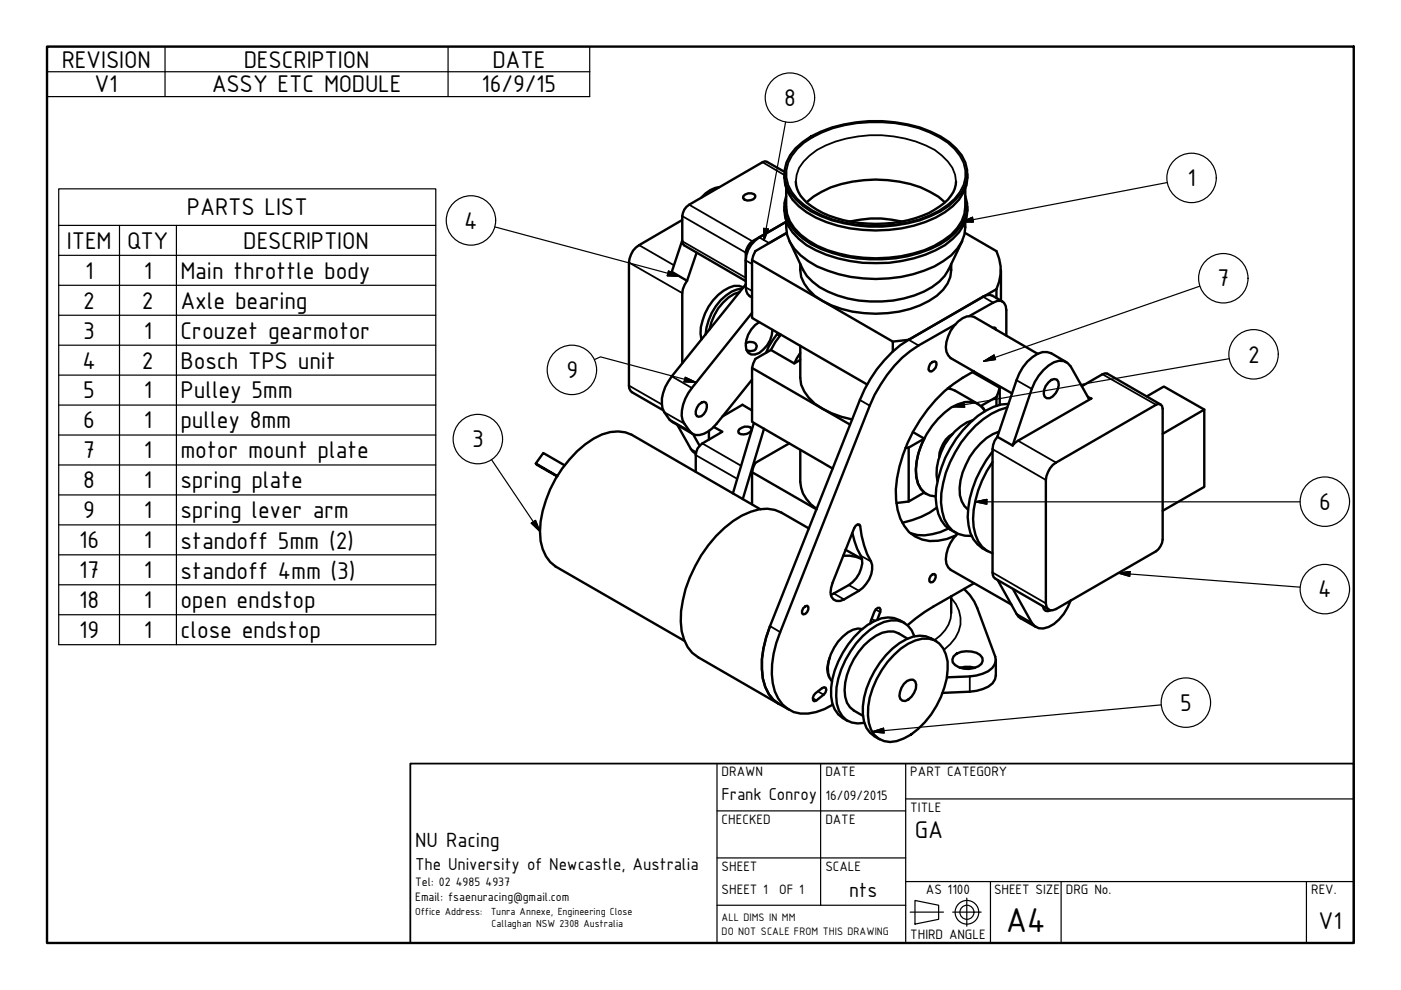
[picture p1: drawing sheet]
<svg xmlns="http://www.w3.org/2000/svg" width="297mm" height="210mm" viewBox="0 0 297 210" stroke-linecap="round" stroke-linejoin="round" font-family="sans-serif">
<!-- layer: Visible (ISO) -->
<g fill="none" stroke="#000" stroke-width=".51">
<path d="M161.7 34.4l-15.6 9a3.1 3.1 0 0 0-1.4 2.4v5.4M144.7 46.6l-9.2 5.4a4.4 4.4 0 0 0-2.2 3.7v26.1l.1 .5 .6 .9M147.7 53.6l-2 5.9-.9 1.8-.1 .8v14.9M157.6 41.6a1.72 1.72 0 0 1 2.5-.1 1.33 1.33 0 0 1-1.7 1l-.5-.2-.4-.3zM158.1 53.6v5.3M159.4 55.2v12.2l24.4 14.1M159.4 55.2l29.9 17.2v2.1M166.7 47l-7.2 4.2M166.8 49.4l-6.7 3.8-.7 2M169.7 57.2a8 8 0 0 0 4.7 6.6 24.8 24.8 0 0 0 22.6 0 8.2 8.2 0 0 0 4.7-6.6M170.2 57.2a12 12 0 0 0 7.3 5.4 25.1 25.1 0 0 0 20.1-1.7l1.5-1.2 1.2-1.2 .8-1.3M171 42.9a19.6 19.6 0 0 1 12.2-4.7 25.3 25.3 0 0 1 15.7 3.5l1.4 1.2"/>
<path d="M180.2 47a22.9 22.9 0 0 1 10.9 0M204.6 49.4l6.7 3.8a9.3 9.3 0 0 1 0 8.1M212.2 57.2v6.5M156.8 61.9a8.4 8.4 0 0 0-5.4 4.9l-.6 1.6-.4 1.4M157.4 61.2a8.9 8.9 0 0 0-6.5 5.2l-1.1 3-.2 1.5M157.6 60.9a3.8 3.8 0 0 0-4.2 .7 11.5 11.5 0 0 0-4.9 9.2l.2 1.2M158.1 72.7a1.54 1.54 0 0 1 2.4 .7l-.2 .5a1.46 1.46 0 0 1-2 .4M158.1 60.3l-15.7 19.5M159.4 66.3l-12.7 16M161 68.3a5.7 5.7 0 0 0-2.8 5.8 1.71 1.71 0 0 0 2.8 .7 6.2 6.2 0 0 0 2.8-4.9M163.4 74.2l-3.3 1.9-.7 1.9M163.4 74.2l5 2.9 1.3-.8"/>
<path d="M165.5 71l-1.1 1.5-1 1.7M169.7 74.8l-1.3 2.3M206.2 78.9l5.8 3.3v3.6M211.3 61.3l-18.6 10.7-3.4 .4M211.3 61.3v1.9M220 75l-13.4-7.8a3.1 3.1 0 0 0-3.5 1 7.5 7.5 0 0 0-2.4 6.4l.8 1.3 13.1 7.5M221.2 78.5a4.8 4.8 0 0 1 4.4-1.9l.8 .4 .6 .7 3.8 6.7 .2 .2 .4-.1-15.6 8.9-1.1 1.1 4.1-12 .6-1.5 .8-1.3zM222.9 74.9a3.6 3.6 0 0 0-4 .8 10 10 0 0 0-3.4 4.9l-4 12-.6 .8-.3 .9-.2 .9v26.2l.3 1 .4 .3M234.8 79.2h-.5l-.6 .1-4.3 2.6M113.6 98.3l1.6-2.3 4.5 2.7M140.8 87.4l1.1 1.5 .7 .6M143.6 90.1l2.9 5.1 .9 .9"/>
<path d="M146.9 92l1.4 2.5M148.1 85.8l1.1-.6 .5 .2a2.18 2.18 0 0 1-1.6 3l-.3-.2a1.95 1.95 0 0 1 .3-2.4zM150.3 91.3v1.9M151.3 90.5l1.9 1-4.3 2.5a3 3 0 0 0-1.4 2.5v3.5M156.7 91a2.22 2.22 0 0 1 2.4-.4l.2 .3v.4a2.06 2.06 0 0 1-2.7 .5l-.1-.4zM159.4 80.5l-7.4 9.3a5.6 5.6 0 0 1-4.6 2.4l-.7-.3-.5-.6-1.1-1.5M159.4 87l-2-1.2-4.2 2.5M167.3 94l-7.2 4.1-.7 2M169.7 80.1a8 8 0 0 0 4.7 6.5l1.9 1 2.1 .8 2.3 .5M180.2 90l-20.8-12v11.4l17.1 9.9M192.7 94.9l-.7 .1M193.5 91.6l2.5 1.4"/>
<path d="M196 93a12.9 12.9 0 0 0-1.4 9.5l.6 1.1 .8 .8-3.3 1.9v-11.4M196 93l-3.3 1.9M200.9 82.3l1.6 .5 5 2.9M201.4 82l-.2 .4M202 92a6.1 6.1 0 0 0-2.9 4.9M206.2 89.1a11.8 11.8 0 0 0-7.3 8.5l-.3 1.6v1.5l.2 1.3M210.4 98a21.2 21.2 0 0 0-4 13.8 6.3 6.3 0 0 0 4 5.5M210.4 95.7a23.5 23.5 0 0 0-5.2 13.9 7.7 7.7 0 0 0 3.1 6.6l1.1 .7M211.3 84.2l-3.3 1.9 .5 .4 .4 .7a4.1 4.1 0 0 0-5.8-1.5 14.7 14.7 0 0 0-6.6 6.3 15.4 15.4 0 0 0-2.3 9.1 4.4 4.4 0 0 0 4.2 4.2M211.3 84.2v1.8M211.8 91.5a13.3 13.3 0 0 0-7.7 8.7 8.2 8.2 0 0 0 .4 7.1l.7 .7M212 82.2l-.7 2"/>
<path d="M213.6 86.4a17.5 17.5 0 0 0-9.8 7.4 22.1 22.1 0 0 0-4.3 12.8 7.8 7.8 0 0 0 2.4 5.9l1.2 .7 1.4 .4h1.5M213.8 85.6a11.6 11.6 0 0 0-8.1 4 23.5 23.5 0 0 0-7.3 15.8 9 9 0 0 0 2 6.1l2.2 1.4M222.2 81.1l.7-.5 .6-.2 .6 .1a2.3 2.3 0 0 1-.3 2.8l-.6 .7-.6 .4h-.7a1.7 1.7 0 0 1-.2-2.5zM223.2 98.6l21.9-12.8 .5-.2 .5 .2 .3 .3 .1 .5v27.8a3.5 3.5 0 0 1-1.4 2.5l-21.2 12.2-.7 .3a1.25 1.25 0 0 1-1.5-1.5v-26.1a5.5 5.5 0 0 1 1.5-3.2zM243.1 84l3.7-2 8.5 4.8M246.5 92l8.8-5.2v16.4l-8.8 5.1M118.2 100.9l-4.6-2.6 .2 .2 4.3 2.5M159.4 106.9v-6.8l13.7 7.9M161.2 108l-27.3-15.8a8.1 8.1 0 0 0-8 .8 25 25 0 0 0-11.4 19.7 8.7 8.7 0 0 0 3.3 7.4l27.3 15.8M169.7 102.2a7.1 7.1 0 0 0 3.5 5.7M171.5 112l-5.8-3.3a7.5 7.5 0 0 0-6.5-.2 23 23 0 0 0-11.8 11.6 23.3 23.3 0 0 0-2.9 13.7 7.7 7.7 0 0 0 3.5 5.6l17.2 9.9a8.1 8.1 0 0 1-3.7-7.4 22 22 0 0 1 1.8-9.1M179.3 116.6l3.5 1.9-1.3-.4-1.3-.3h-1.4"/>
<path d="M180.7 113l1 3.4 .8 1.4M192.7 106.3l-2.6 .4M195.9 104.4l.6 .3M198.6 107.7a17.8 17.8 0 0 1-7.3 3.1M203 113.2a7.3 7.3 0 0 0-2.3 6.3l.3 .8 .5 .5 12.9 7.4M175.9 139.5a4.9 4.9 0 0 0-.1 4M182.8 133.4a4.4 4.4 0 0 0-4.1 1.6 9.5 9.5 0 0 0-3.1 7.7l.3 1 .5 .8M189.5 138.8a10.9 10.9 0 0 1 6-3.4 4.3 4.3 0 0 1 5 3.3 13.1 13.1 0 0 1-1 9 17.4 17.4 0 0 1-7.9 8.9 4.8 4.8 0 0 1-7.4-3.3 15.6 15.6 0 0 1 2.7-11.2l1.3-1.7zM191.8 132.1a5.8 5.8 0 0 0-6.4-.4 18.4 18.4 0 0 0-9.2 15.9 5.8 5.8 0 0 0 3.6 5.3M192.4 135.4l-1.9-1.1a5 5 0 0 0-4.8 .5 14.7 14.7 0 0 0-6.6 11.5 4.6 4.6 0 0 0 1.9 4.4l2 1.1M193.9 134.9a4.6 4.6 0 0 0-6.4-3 17.9 17.9 0 0 0-10.1 13.9 7.4 7.4 0 0 0 2.1 6.9l1.1 .5 1.3 .2 1.4-.1M198.5 135.9a5.8 5.8 0 0 0-6.3-.4 18.4 18.4 0 0 0-9.3 16 5.6 5.6 0 0 0 3.6 5.3"/>
<path d="M202.2 139.2a4.3 4.3 0 0 1 4.8-.8l.8 .4 .5 .7v.6a2.85 2.85 0 0 1-2.9 1.7 3.9 3.9 0 0 1-3.4-1.4l-.1-.6zM204.4 124.9l1.2 1.2 1 1.4 4.4 11.7a2.73 2.73 0 0 1-1.5 3.1l-2.5 .9-6.2 .4M211.5 123l4 7.1 .4 .6 .5 .4M221.1 128.6l.2 .5 .4 .4 .5 .1 .6-.2M191.6 145l.7-.6 .7-.3h.6a1.95 1.95 0 0 1 .2 2.8 2.42 2.42 0 0 1-2.5 1.7l-.4-.4a3.5 3.5 0 0 1 .7-3.2zM203.5 141.6l1.1-.2 2.2 .2M211.1 143.2a3.3 3.3 0 0 1-2.7 2.9l-1.3 .4-1.5 .2-5.8 .2"/>
</g>
<!-- layer: Visible Narrow (ISO) -->
<g fill="none" stroke="#000" stroke-width=".38">
<path d="M161.7 34.4l4.6 2.7M168.7 38.5a6.9 6.9 0 0 1 2.9-5.5 19.3 19.3 0 0 1 10.3-4.1 26.4 26.4 0 0 1 16.3 2.9 10 10 0 0 1 4.3 5.3l.2 1.4M169 31.6a21.6 21.6 0 0 1 12.7-5.5 27.6 27.6 0 0 1 19.2 4.2 8.5 8.5 0 0 1 3.8 7.3 8.8 8.8 0 0 1-3.8 5.8 24.9 24.9 0 0 1-16.6 4.4 23 23 0 0 1-15.3-5.7 7.1 7.1 0 0 1 0-10.5zM133.3 55.7l11.4 6.4M135.5 52l7.4 4.2M144.7 45.8l13.4 7.8M144.7 51.2l13.4 7.7M146.1 43.4l13.4 7.8M158.1 55.2l1.3 .8M161 50.3l2.1 1.2M142.4 79.8l4.3 2.5M158.1 60.9l1.3 .8"/>
<path d="M164.7 70.9l.6 .3M192.7 72l2.1 1.3M208.4 62.9l2.2 1.3M233.7 79.3l11.4 6.5M133.3 81.8l7 4M140.8 87.4l4.3 2.4M141.9 88.9l4.3 2.4M146.5 95.2l1.1 .7M147.5 96.5l8.8 5M148.9 94l8.3 4.8M182.3 84.8l2.1 1.2M210.4 95.2l11.3 6.6"/>
<path d="M215.5 80.6l3.3 1.9M215.8 93.4l8.1 4.7M230.5 84l.9 .5M181.8 111.2l.6 .3M182.5 117.8l2.2 1.2M163.3 132.8l2.1 1.2M176.8 125.8l2.1 1.3M180 124.1l2.1 1.2M184.8 131.2l.7 .4M185.7 129.3l.9 .5M201.7 130a7 7 0 0 1-3.6 5.7M201.7 126.8a6.8 6.8 0 0 1-.2 9.8l-1.3 1.2"/>
<path d="M210.4 121.4l11.3 6.5M215.5 130.1l3.3 2M172.3 148.1l.8 .4M173.4 146.6l1.2 .7M205.6 143.4v3.3"/>
</g>
<g fill="none" stroke="#000" stroke-width=".51">
<path d="M152.5 39.7a6.1 6.1 0 0 0-3.8 2.2M161.7 34.4l.5-.2 .4 .1 3.7 2.1M166.3 36.9a7.9 7.9 0 0 0 3.1 6.8 23.5 23.5 0 0 0 13.5 5 28.5 28.5 0 0 0 17.4-3.7 9 9 0 0 0 4.8-8.1M166.7 39.9v3.9a8 8 0 0 0 3 6 22.7 22.7 0 0 0 13.3 4.8 29.1 29.1 0 0 0 15.1-2.5 11.4 11.4 0 0 0 6.4-6.7l.2-1.6v-3.9M168.7 31.5a21.9 21.9 0 0 1 12.8-5.6 28.3 28.3 0 0 1 19.7 4.2 8.4 8.4 0 0 1 3.8 7.5l-.3 1.6-.8 1.6a18 18 0 0 1-11.4 6.5 30.8 30.8 0 0 1-20.5-2.5 11.6 11.6 0 0 1-5.2-5.6 7.2 7.2 0 0 1 1.9-7.7zM168.7 38.5a6.5 6.5 0 0 0 3.4 5.3 24.4 24.4 0 0 0 15.4 3.6 20.6 20.6 0 0 0 13.5-5.1 5.7 5.7 0 0 0 1.7-3.8M144.7 51.2l.1 .5 .3 .3 13 7.6M144.7 51l-2.3 6.6 3.3 1.9M159.5 51.2a3.6 3.6 0 0 0-1.4 2.4M166.3 43.8a7.9 7.9 0 0 0 3.1 6.8 21.2 21.2 0 0 0 10.8 4.7 29.7 29.7 0 0 0 20.1-3.3 10.8 10.8 0 0 0 4.6-5.8l.2-2.4M166.7 41.6a7.3 7.3 0 0 0 2 7.6 21.9 21.9 0 0 0 12.9 5.6 30 30 0 0 0 17.7-3 11 11 0 0 0 5.7-7.1v-1.6l-.3-1.5M166.7 46.9a8 8 0 0 0 3 7.2 18.5 18.5 0 0 0 8.1 4 30.6 30.6 0 0 0 20.3-1.6 11.4 11.4 0 0 0 6.4-6.7l.2-2.9"/>
<path d="M166.7 47l-5.7 3.3a6 6 0 0 0-2.9 4.9v5.7a2.15 2.15 0 0 0 1.3 2.2M166.8 49.4l-3.7 2.1M167.4 51.1l2.8 6.1M169.7 56v1.2M201.7 56v1.2M204 51.1l-2.9 6.1M142.4 79.8a8.3 8.3 0 0 0-1.9 6.8l.3 .8M165 70.6a13.4 13.4 0 0 0-2.6 4.2M169.7 73.3v6.8M197.2 77.1l1-.5 .3 .2a1.7 1.7 0 0 1-1 2l-.4-.1-.3-.4zM202.6 68.8l-7.8 4.5a26.1 26.1 0 0 0-10.4 12.7l-19 48a18.6 18.6 0 0 0-1.1 12.6 6.7 6.7 0 0 0 8.7 4.4l1.8-.7 1.8-.9M205.6 67l5.9-3.2a1.63 1.63 0 0 1 1.9 2v5.4"/>
<path d="M206.5 78.7a31.4 31.4 0 0 0-16.6 25.1 12.5 12.5 0 0 0 2.8 9 8 8 0 0 0 8.1 1.5l1.9-.8M210.5 69.5l.6 .1v.3M212.5 63.9l-2.1-1.2-.5-.2-.7 .1-16.5 9.4a26.1 26.1 0 0 0-10.4 12.8l-19 48a18.4 18.4 0 0 0-1.1 12.8l.8 1.6 1 1.2 1.2 .9 2.1 1.2M222.9 74.9l3.2 1.9M234.8 79.2l11.3 6.6M134 83.2l6.6 3.8M142.6 89.5l4.2 2.5M146.7 82.3a8.2 8.2 0 0 0-2 6.8l.4 .7M147.4 96.1l.1 .1M159.8 89.7l-4.4 14.9M162 90.9l-4.5 14.9M169.7 95.4v6.8"/>
<path d="M211.5 92.6l3.2 1.9M181.4 111.5l.5-.3h.3a24.5 24.5 0 0 0 2.5 7.8 5.5 5.5 0 0 1-2.6 6.3l-3.2 1.8a1.76 1.76 0 0 1-1.9 .2 1.76 1.76 0 0 1-.9-1.7l.4-2.1zM182.5 117.8a4 4 0 0 1-.3 3.8l-.7 1a13.5 13.5 0 0 1-5.4 3.5M201.1 112a12.3 12.3 0 0 1-6.6 1.4l-1.4-.3M170.3 128.9l.8-.5a1.13 1.13 0 0 1 .2 1.2 1.13 1.13 0 0 1-1 .7l-.2-.3v-.5zM186 131.4l.7-2.1-.2-.4h-.4a5 5 0 0 0-1.6 3.3M197.3 122.1l.4-.3 .4-.1a1.08 1.08 0 0 1 .2 1.2 1.08 1.08 0 0 1-1 .6l-.3-.3v-.5zM201.7 126.4v3.6M206.5 123.7l-10.5 6.1-3.6 2.8M211.1 122.7l11.3 6.6M211.1 139.9v3.3M214.8 124.9l4 7.2a2.59 2.59 0 0 0 3.5 .8 9.4 9.4 0 0 0 4.7-5.6"/>
<path d="M216.4 131.1l3.2 1.8M172.9 147l1.9-1.3 .3 .1 .1 .5a4.1 4.1 0 0 1-2.5 2.4 1.07 1.07 0 0 1 .2-1.7z"/>
</g>
<!-- layer: Symbol (ISO) -->
<g fill="none" stroke="#000" stroke-width=".25">
<path d="M10 9.9h115v10.6h-115zM10 15.2h115M35 9.9v10.6M95 9.9v10.6M166.6 25.9l-4.6 25.1M247.5 38.7l-43.7 8.4M12.4 47.8v-7.8h80v7.8M12.4 47.8h80v6.3M12.4 47.8v88.9h80v-82.6M12.4 54.1h80M25.3 47.8v88.9M37.4 47.8v88.9"/>
<path d="M104.9 48.1l39.1 10.5M141.7 57.4l2.3 1.2-2.5-.1zM161.9 48.4l1 .1-.9 2.5zM203.8 47.1l2.4-1 .2 1zM12.4 60.5h80M12.4 66.8h80M12.4 73.2h80M12.4 79.5h80M126 76.2l1.3-.5 20.3 5.4M145.3 80l2.3 1.1-2.6-.2zM208.5 76.6l2.3-1.3 .3 .9zM254.4 60.7l-45.9 15.9"/>
<path d="M260.7 76l-58.8 10.3M12.4 85.9h80M12.4 92.2h80M12.4 98.6h80M104.2 97.4l10.3 15.3M201.9 86.3l2.4-1 .2 1zM12.4 104.9h80M12.4 111.3h80M12.4 117.6h80M112.6 110.9l.9-.6 1 2.4zM206.8 106.4l2.4-.5v1zM206.8 106.4h68.9"/>
<path d="M12.4 124h80M12.4 130.3h80M237.1 121.5l2.5-.3-.1 1zM237.1 121.5l38.6 3M184.9 155.2l2.4-.8 .2 1zM246.2 149.5l-61.3 5.7"/>
<circle cx="167.5" cy="20.7" r="5.2"/>
<circle cx="252.6" cy="37.7" r="5.2"/>
<circle cx="99.9" cy="46.7" r="5.2"/>
<circle cx="259.4" cy="59" r="5.2"/>
<circle cx="121.3" cy="78.4" r="5.2"/>
<circle cx="265.8" cy="75.1" r="5.2"/>
<circle cx="101.3" cy="93.1" r="5.2"/>
<circle cx="280.9" cy="106.4" r="5.2"/>
<circle cx="280.9" cy="124.9" r="5.2"/>
<circle cx="251.4" cy="149" r="5.2"/>
</g>
<!-- layer: Border (ISO) -->
<path d="M10 9.9h277v190h-277z" fill="none" stroke="#000" stroke-width=".51"/>
<!-- layer: Title (ISO) -->
<g fill="none" stroke="#000" stroke-width=".25">
<path d="M152 171.9h40M152 161.9v38M174 161.9v30M192 169.4h95M192 161.9v38M152 181.9h40M152 191.9h40M192 186.9h95M193 193.4h7M194 190.9l5 1v3l-5 1zM202 193.4h6M205 190.4v6"/>
<path d="M210 186.9v13M225 186.9v13M277 186.9v13"/>
<circle cx="205" cy="193.4" r="2.51"/>
<circle cx="205" cy="193.4" r="1.49"/>
</g>
<path d="M87 161.9h200v38h-200z" fill="none" stroke="#000" stroke-width=".38"/>
<!-- layer: Symbol (ISO) -->
<g fill="#000" stroke="#000" stroke-width=".25">
<path d="M141.5 58.5l2.5 .1zM141.7 57.4l2.3 1.2-2.5-.1zM161.9 48.4l.1 2.6zM161.9 48.4l1 .1-.9 2.5zM203.8 47.1l2.4-1zM203.8 47.1l2.4-1 .2 1zM208.5 76.6l2.3-1.3zM208.5 76.6l2.3-1.3 .3 .9zM145 80.9l2.6 .2zM145.3 80l2.3 1.1-2.6-.2zM201.9 86.3l2.4-1zM201.9 86.3l2.4-1 .2 1z"/>
<path d="M112.6 110.9l1.9 1.8zM112.6 110.9l.9-.6 1 2.4zM206.8 106.4l2.4-.5zM206.8 106.4l2.4-.5v1zM237.1 121.5l2.5-.3zM237.1 121.5l2.5-.3-.1 1zM184.9 155.2l2.4-.8zM184.9 155.2l2.4-.8 .2 1z"/>
</g>
<text font-size="7.9" x="213.2" y="197.6">A4</text>
<g font-size="5.5">
<text x="13.1" y="14.3">REVISION</text>
<text x="51.7" y="14.3">DESCRIPTION</text>
<text x="104.4" y="14.3">DATE</text>
<text x="20.1" y="19.6">V1</text>
<text x="44.9" y="19.6">ASSY ETC MODULE</text>
<text x="102.1" y="19.6">16/9/15</text>
<text x="166.2" y="22.5">8</text>
<text x="251.8" y="39.5">1</text>
<text x="39.6" y="45.6">PARTS LIST</text>
<text x="14.2" y="52.7">ITEM</text>
<text x="27" y="52.7">QTY</text>
<text x="51.6" y="52.7">DESCRIPTION</text>
<text x="98.4" y="48.5">4</text>
<text x="18" y="59.1">1</text>
<text x="30.5" y="59.1">1</text>
<text x="38.3" y="59.1">Main throttle body</text>
<text x="17.7" y="65.4">2</text>
<text x="30.1" y="65.4">2</text>
<text x="38.3" y="65.4">Axle bearing</text>
<text x="258.1" y="60.7">7</text>
<text x="17.7" y="71.8">3</text>
<text x="30.5" y="71.8">1</text>
<text x="38.3" y="71.8">Crouzet gearmotor</text>
<text x="264.6" y="76.9">2</text>
<text x="17.5" y="78.1">4</text>
<text x="30.1" y="78.1">2</text>
<text x="38.3" y="78.1">Bosch TPS unit</text>
<text x="120.1" y="80.2">9</text>
<text x="17.7" y="84.5">5</text>
<text x="30.5" y="84.5">1</text>
<text x="38.3" y="84.5">Pulley 5mm</text>
<text x="17.7" y="90.8">6</text>
<text x="30.5" y="90.8">1</text>
<text x="38.3" y="90.8">pulley 8mm</text>
<text x="100.1" y="94.8">3</text>
<text x="17.7" y="97.2">7</text>
<text x="30.5" y="97.2">1</text>
<text x="38.3" y="97.2">motor mount plate</text>
<text x="17.7" y="103.5">8</text>
<text x="30.5" y="103.5">1</text>
<text x="38.3" y="103.5">spring plate</text>
<text x="17.7" y="109.9">9</text>
<text x="30.5" y="109.9">1</text>
<text x="38.3" y="109.9">spring lever arm</text>
<text x="279.7" y="108.2">6</text>
<text x="16.8" y="116.2">16</text>
<text x="30.5" y="116.2">1</text>
<text x="38.3" y="116.4">standoff 5mm (2)</text>
<text x="16.8" y="122.6">17</text>
<text x="30.5" y="122.6">1</text>
<text x="38.3" y="122.7">standoff 4mm (3)</text>
<text x="16.8" y="128.9">18</text>
<text x="30.5" y="128.9">1</text>
<text x="38.3" y="128.9">open endstop</text>
<text x="279.5" y="126.7">4</text>
<text x="16.8" y="135.2">19</text>
<text x="30.5" y="135.2">1</text>
<text x="38.3" y="135.2">close endstop</text>
<text x="250.2" y="150.7">5</text>
<text x="194" y="177.6">GA</text>
<text x="279.5" y="196.9">V1</text>
</g>
<g font-size="4.7">
<text x="88" y="179.7">NU Racing</text>
<text x="180" y="190.2">nts</text>
</g>
<g font-size="3.9">
<text x="153" y="169.5">Frank Conroy</text>
<text x="88" y="184.4">The University of Newcastle, Australia</text>
</g>
<g font-size="3.1">
<text x="153" y="164.6">DRAWN</text>
<text x="175" y="164.6">DATE</text>
<text x="193" y="164.6">PART CATEGORY</text>
<text x="175" y="169.6">16/09/2015</text>
<text x="193" y="172.2">TITLE</text>
<text x="153" y="174.7">CHECKED</text>
<text x="175" y="174.7">DATE</text>
<text x="153" y="184.6">SHEET</text>
<text x="175" y="184.6">SCALE</text>
<text x="153" y="189.6">SHEET 1</text>
<text x="165.2" y="189.6">OF 1</text>
<text x="196.3" y="189.6">AS 1100</text>
<text x="210.8" y="189.6">SHEET SIZE</text>
<text x="226" y="189.6">DRG No.</text>
<text x="278" y="189.6">REV.</text>
<text x="193" y="199.2">THIRD ANGLE</text>
</g>
<g font-size="2.8">
<text x="88" y="187.9">Tel: 02</text>
<text x="88" y="191.1">Email: fsaenuracing@gmail.com</text>
<text x="96.6" y="187.9">4985</text>
<text x="102.9" y="187.9">4937</text>
</g>
<g font-size="2.5">
<text x="153" y="195.3">ALL DIMS IN MM</text>
<text x="153" y="198.2">DO NOT SCALE FROM THIS DRAWING</text>
</g>
<g font-size="2.3">
<text x="88" y="193.9">Office Address:</text>
<text x="104.1" y="193.9">Tunra Annexe, Engineering Close</text>
<text x="104.2" y="196.6">Callaghan NSW 2308 Australia</text>
</g>
</svg>
